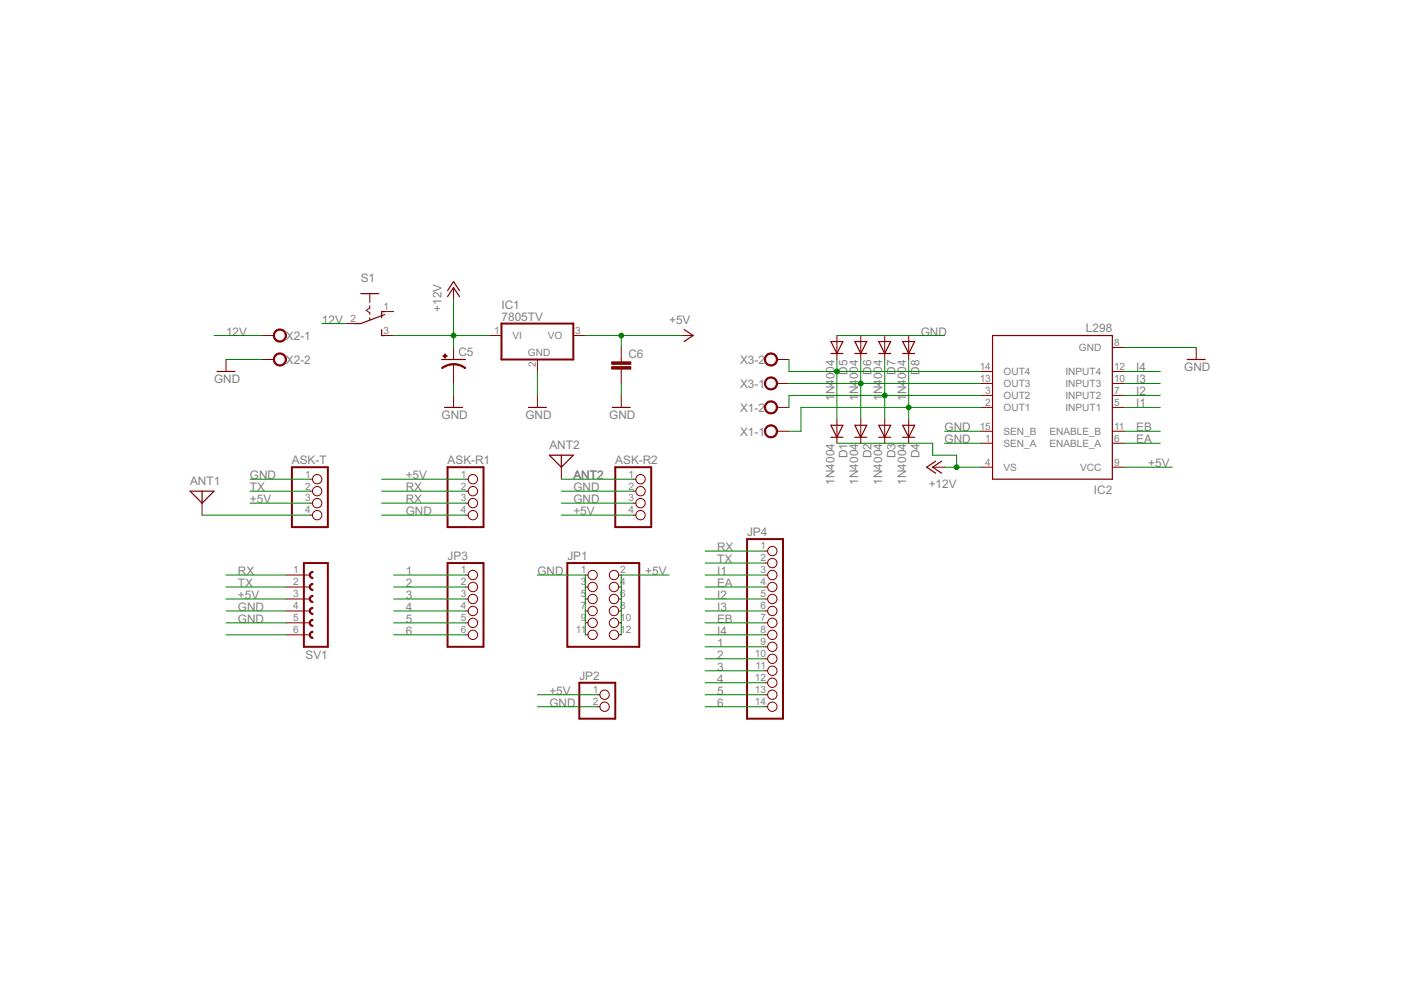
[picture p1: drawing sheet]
<svg xmlns="http://www.w3.org/2000/svg" width="297mm" height="210mm" viewBox="0 0 297 210" stroke-linecap="round" stroke-linejoin="round" font-family="sans-serif">
<g fill="#800000" stroke="#800000" stroke-width=".21">
<path d="M103.8 71.1h2.5z"/>
<path d="M113.9 76.2v2.6z"/>
<path d="M121.6 71.1h2.5z"/>
<path d="M78.4 62.3v1.9z"/>
<path d="M78.4 64.8v.5z"/>
<path d="M78.4 66.3v.4z"/>
<path d="M73.3 68.6h2.6z"/>
<path d="M80.9 71.1h2.6z"/>
<path d="M80.9 66.1h2.6z"/>
<path d="M78.4 67.3v.7z"/>
<path d="M77.6 65.8l.8-.5z"/>
<path d="M77.6 65.8l.8 .5z"/>
<path d="M177.4 88.9v2.5z"/>
<path d="M177.4 91.4v2.6z"/>
<path d="M65.7 101.6h.6z"/>
<path d="M65.7 104.1h.6z"/>
<path d="M65.7 106.7h.6z"/>
<path d="M65.7 109.2h.6z"/>
<path d="M42.8 106.7v2.5z"/>
<path d="M60.6 121.9h5.1z"/>
<path d="M60.6 124.5h5.1z"/>
<path d="M60.6 127h5.1z"/>
<path d="M60.6 129.5h5.1z"/>
<path d="M60.6 132.1h5.1z"/>
<path d="M60.6 134.6h5.1z"/>
<path d="M207.9 91.4h2.5z"/>
<path d="M207.9 78.8h2.5z"/>
<path d="M207.9 81.3h2.5z"/>
<path d="M235.8 78.8h2.6z"/>
<path d="M235.8 91.4h2.6z"/>
<path d="M235.8 81.3h2.6z"/>
<path d="M235.8 99.1h2.6z"/>
<path d="M235.8 73.7h2.6z"/>
<path d="M235.8 83.8h2.6z"/>
<path d="M235.8 94h2.6z"/>
<path d="M235.8 86.4h2.6z"/>
<path d="M207.9 99.1h2.5z"/>
<path d="M207.9 83.8h2.5z"/>
<path d="M207.9 86.4h2.5z"/>
<path d="M207.9 94h2.5z"/>
<path d="M47.9 76.2v2.6z"/>
<path d="M113.9 83.8v2.6z"/>
<path d="M96.2 83.8v2.6z"/>
<path d="M131.7 83.8v2.6z"/>
<path d="M144.4 71.1h2.6z"/>
<path d="M98.7 101.6h.6z"/>
<path d="M98.7 104.1h.6z"/>
<path d="M98.7 106.7h.6z"/>
<path d="M98.7 109.2h.6z"/>
<path d="M134.3 101.6h.5z"/>
<path d="M134.3 104.1h.5z"/>
<path d="M134.3 106.7h.5z"/>
<path d="M134.3 109.2h.5z"/>
<path d="M253.6 73.7v2.5z"/>
<path d="M197.7 99.1h2.6z"/>
<path d="M182.5 88.9v2.5z"/>
<path d="M182.5 91.4v2.6z"/>
<path d="M187.6 88.9v2.5z"/>
<path d="M187.6 91.4v2.6z"/>
<path d="M192.7 88.9v2.5z"/>
<path d="M192.7 91.4v2.6z"/>
<path d="M177.4 71.1v2.6z"/>
<path d="M177.4 73.7v2.5z"/>
<path d="M182.5 71.1v2.6z"/>
<path d="M182.5 73.7v2.5z"/>
<path d="M187.6 71.1v2.6z"/>
<path d="M187.6 73.7v2.5z"/>
<path d="M192.7 71.1v2.6z"/>
<path d="M192.7 73.7v2.5z"/>
<path d="M96.2 77.2v1.6z"/>
<path d="M96.2 73.7v2.5z"/>
<path d="M96.2 78.8v2.5z"/>
<path d="M131.7 73.7v2.5z"/>
<path d="M131.7 78.8v2.5z"/>
<path d="M131.7 78.3v.5z"/>
<path d="M131.7 76.2v.5z"/>
<path d="M96.2 61v2.5z"/>
<path d="M119 99.1v2.5z"/>
<path d="M124.1 121.9h.6z"/>
<path d="M131.2 121.9h.5z"/>
<path d="M124.1 124.5h.6z"/>
<path d="M131.2 124.5h.5z"/>
<path d="M124.1 127h.6z"/>
<path d="M131.2 127h.5z"/>
<path d="M124.1 129.5h.6z"/>
<path d="M131.2 129.5h.5z"/>
<path d="M124.1 132.1h.6z"/>
<path d="M131.2 132.1h.5z"/>
<path d="M124.1 134.6h.6z"/>
<path d="M131.2 134.6h.5z"/>
<path d="M98.7 121.9h.6z"/>
<path d="M98.7 124.5h.6z"/>
<path d="M98.7 127h.6z"/>
<path d="M98.7 129.5h.6z"/>
<path d="M98.7 132.1h.6z"/>
<path d="M98.7 134.6h.6z"/>
<path d="M162.2 116.8h.6z"/>
<path d="M162.2 119.4h.6z"/>
<path d="M162.2 121.9h.6z"/>
<path d="M162.2 124.5h.6z"/>
<path d="M162.2 127h.6z"/>
<path d="M162.2 129.5h.6z"/>
<path d="M162.2 132.1h.6z"/>
<path d="M162.2 134.6h.6z"/>
<path d="M162.2 137.1h.6z"/>
<path d="M162.2 139.7h.6z"/>
<path d="M162.2 142.2h.6z"/>
<path d="M162.2 144.8h.6z"/>
<path d="M162.2 147.3h.6z"/>
<path d="M162.2 149.8h.6z"/>
<path d="M55.5 71.1h2.6z"/>
<path d="M55.5 76.2h2.6z"/>
<path d="M164.7 91.4h2.6z"/>
<path d="M164.7 86.4h2.6z"/>
<path d="M164.7 81.3h2.6z"/>
<path d="M164.7 76.2h2.6z"/>
<path d="M126.6 147.3h.6z"/>
<path d="M126.6 149.8h.6z"/>
<path d="M65.8 126.4l.5-.2v.3a.51 .51 0 0 0-.5 .5 .51 .51 0 0 0 .5 .5v.3a.77 .77 0 0 1-.7-.5 .77 .77 0 0 1 .2-.9z" fill-rule="evenodd"/>
<path d="M65.8 123.9l.5-.2v.3a.51 .51 0 0 0-.5 .5 .51 .51 0 0 0 .5 .5v.2a.77 .77 0 0 1-.7-.4 .77 .77 0 0 1 .2-.9z" fill-rule="evenodd"/>
<path d="M65.8 121.4l.5-.2v.2a.51 .51 0 0 0-.5 .5 .51 .51 0 0 0 .5 .5v.3a.77 .77 0 0 1-.7-.5 .77 .77 0 0 1 .2-.8z" fill-rule="evenodd"/>
<path d="M65.8 131.5l.5-.2v.3a.51 .51 0 0 0-.5 .5 .51 .51 0 0 0 .5 .5v.2a.75 .75 0 0 1-.7-.4 .75 .75 0 0 1 .2-.9z" fill-rule="evenodd"/>
<path d="M65.8 129l.5-.2v.2a.51 .51 0 0 0-.5 .5 .51 .51 0 0 0 .5 .5v.3a.77 .77 0 0 1-.7-.5 .77 .77 0 0 1 .2-.8z" fill-rule="evenodd"/>
<path d="M65.8 134.1l.5-.3v.3a.51 .51 0 0 0-.5 .5 .51 .51 0 0 0 .5 .5v.3a.75 .75 0 0 1-.7-.5 .75 .75 0 0 1 .2-.8z" fill-rule="evenodd"/>
<path d="M96.2 77.1h.2a3.9 3.9 0 0 1 2.3 .9l-.1 .2-1.4-.7-1-.2z" fill-rule="evenodd"/>
<path d="M93.6 78l1.2-.7 1.4-.2v.3l-1.1 .1-1.3 .7z" fill-rule="evenodd"/>
<path d="M58.3 70.2a1.39 1.39 0 0 1 2.2 .2 1.39 1.39 0 0 1-.8 2.1 1.39 1.39 0 0 1-1.7-1.4h.2a1.14 1.14 0 0 1 1.7-.9 1.14 1.14 0 0 1 .1 1.9 1.14 1.14 0 0 1-1.8-.7v-.3h-.2z" fill-rule="evenodd"/>
<path d="M58.3 75.3a1.39 1.39 0 0 1 2.2 .2 1.39 1.39 0 0 1-.8 2.1 1.39 1.39 0 0 1-1.7-1.4h.2a1.14 1.14 0 0 1 1.7-.9 1.14 1.14 0 0 1 .1 1.9 1.14 1.14 0 0 1-1.8-.7v-.3h-.2z" fill-rule="evenodd"/>
<path d="M162.5 90.5a1.4 1.4 0 0 1 2.2 .2 1.4 1.4 0 0 1-.9 2.1 1.4 1.4 0 0 1-1.7-1.4h.2a1.14 1.14 0 0 1 1.7-.9 1.14 1.14 0 0 1 .1 1.9 1.14 1.14 0 0 1-1.8-.7v-.3h-.2z" fill-rule="evenodd"/>
<path d="M162.5 85.4a1.4 1.4 0 0 1 2.2 .2 1.4 1.4 0 0 1-.8 2.1 1.4 1.4 0 0 1-1.8-1.3h.2a1.14 1.14 0 0 1 1.7-1 1.14 1.14 0 0 1 .2 1.9 1.14 1.14 0 0 1-1.9-.6v-.3h-.2z" fill-rule="evenodd"/>
<path d="M162.5 80.3a1.4 1.4 0 0 1 2.2 .3 1.4 1.4 0 0 1-.8 2 1.4 1.4 0 0 1-1.8-1.3h.2a1.14 1.14 0 0 1 1.7-1 1.14 1.14 0 0 1 .2 2 1.14 1.14 0 0 1-1.9-.7v-.3h-.2z" fill-rule="evenodd"/>
<path d="M162.5 75.3a1.39 1.39 0 0 1 2.2 .2 1.39 1.39 0 0 1-.9 2.1 1.39 1.39 0 0 1-1.7-1.4h.2a1.14 1.14 0 0 1 1.7-.9 1.14 1.14 0 0 1 .2 1.9 1.14 1.14 0 0 1-1.9-.7v-.3h-.2z" fill-rule="evenodd"/>
</g>
<g fill="#800000" stroke="#800000" stroke-width=".42">
<path d="M106.3 76.2h15.3z"/>
<path d="M121.6 68.6v7.6z"/>
<path d="M106.3 68.6h15.3z"/>
<path d="M106.3 68.6v7.6z"/>
<path d="M61.9 111.8h7.6z"/>
<path d="M69.5 99.1v12.7z"/>
<path d="M61.9 99.1h7.6z"/>
<path d="M61.9 99.1v12.7z"/>
<path d="M64.4 119.4h5.1z"/>
<path d="M69.5 119.4v17.7z"/>
<path d="M64.4 119.4v17.7z"/>
<path d="M64.4 137.1h5.1z"/>
<path d="M94.9 111.8h7.6z"/>
<path d="M102.5 99.1v12.7z"/>
<path d="M94.9 99.1h7.6z"/>
<path d="M94.9 99.1v12.7z"/>
<path d="M130.5 111.8h7.6z"/>
<path d="M138.1 99.1v12.7z"/>
<path d="M130.5 99.1h7.6z"/>
<path d="M130.5 99.1v12.7z"/>
<path d="M120.3 137.1h15.2z"/>
<path d="M135.5 119.4v17.7z"/>
<path d="M120.3 119.4h15.2z"/>
<path d="M120.3 119.4v17.7z"/>
<path d="M94.9 137.1h7.6z"/>
<path d="M102.5 119.4v17.7z"/>
<path d="M94.9 119.4h7.6z"/>
<path d="M94.9 119.4v17.7z"/>
<path d="M158.4 152.4h7.6z"/>
<path d="M166 114.3v38.1z"/>
<path d="M158.4 114.3h7.6z"/>
<path d="M158.4 114.3v38.1z"/>
<path d="M122.8 152.4h7.7z"/>
<path d="M130.5 144.8v7.6z"/>
<path d="M122.8 144.8h7.7z"/>
<path d="M122.8 144.8v7.6z"/>
</g>
<g fill="#800000" stroke="#800000" stroke-width=".25">
<path d="M78.4 62.3h1.9z"/>
<path d="M76.5 62.3h1.9z"/>
<path d="M75.2 68.6h1.3z"/>
<path d="M76.5 68.6l5.1-1.9z"/>
<path d="M80.9 69.9v1.2z"/>
<path d="M80.9 71.1h.7z"/>
<path d="M80.9 66.1v1.2z"/>
<path d="M80.9 66.1h.7z"/>
<path d="M176.2 90.2l1.2 2.5z"/>
<path d="M178.7 90.2l-1.3 2.5z"/>
<path d="M177.4 92.7h1.3z"/>
<path d="M176.2 90.2h2.5z"/>
<path d="M176.2 92.7h1.2z"/>
<path d="M40.3 104.1h2.5z"/>
<path d="M45.4 104.1l-2.6 2.6z"/>
<path d="M40.3 104.1l2.5 2.6z"/>
<path d="M42.8 104.1v2.6z"/>
<path d="M42.8 104.1h2.6z"/>
<path d="M210.4 101.6h25.4z"/>
<path d="M210.4 71.1v30.5z"/>
<path d="M210.4 71.1h25.4z"/>
<path d="M235.8 71.1v30.5z"/>
<path d="M46 78.8h3.8z"/>
<path d="M112 86.4h3.8z"/>
<path d="M94.3 86.4h3.8z"/>
<path d="M129.8 86.4h3.8z"/>
<path d="M145.1 72.4l1.9-1.3z"/>
<path d="M145.1 69.9l1.9 1.2z"/>
<path d="M251.7 76.2h3.8z"/>
<path d="M197.7 99.1l1.9-1.3z"/>
<path d="M197.7 99.1l1.9 1.2z"/>
<path d="M196.5 99.1l1.9-1.3z"/>
<path d="M196.5 99.1l1.9 1.2z"/>
<path d="M181.3 90.2l1.2 2.5z"/>
<path d="M183.8 90.2l-1.3 2.5z"/>
<path d="M182.5 92.7h1.3z"/>
<path d="M181.3 90.2h2.5z"/>
<path d="M181.3 92.7h1.2z"/>
<path d="M186.3 90.2l1.3 2.5z"/>
<path d="M188.8 90.2l-1.2 2.5z"/>
<path d="M187.6 92.7h1.2z"/>
<path d="M186.3 90.2h2.5z"/>
<path d="M186.3 92.7h1.3z"/>
<path d="M191.4 90.2l1.3 2.5z"/>
<path d="M193.9 90.2l-1.2 2.5z"/>
<path d="M192.7 92.7h1.2z"/>
<path d="M191.4 90.2h2.5z"/>
<path d="M191.4 92.7h1.3z"/>
<path d="M176.2 72.4l1.2 2.6z"/>
<path d="M178.7 72.4l-1.3 2.6z"/>
<path d="M177.4 75h1.3z"/>
<path d="M176.2 72.4h2.5z"/>
<path d="M176.2 75h1.2z"/>
<path d="M181.3 72.4l1.2 2.6z"/>
<path d="M183.8 72.4l-1.3 2.6z"/>
<path d="M182.5 75h1.3z"/>
<path d="M181.3 72.4h2.5z"/>
<path d="M181.3 75h1.2z"/>
<path d="M186.3 72.4l1.3 2.6z"/>
<path d="M188.8 72.4l-1.2 2.6z"/>
<path d="M187.6 75h1.2z"/>
<path d="M186.3 72.4h2.5z"/>
<path d="M186.3 75h1.3z"/>
<path d="M191.4 72.4l1.3 2.6z"/>
<path d="M193.9 72.4l-1.2 2.6z"/>
<path d="M192.7 75h1.2z"/>
<path d="M191.4 72.4h2.5z"/>
<path d="M191.4 75h1.3z"/>
<path d="M93.6 76.2h5.1z"/>
<path d="M96.2 61l1.2 1.9z"/>
<path d="M96.2 61l-1.3 1.9z"/>
<path d="M96.2 59.7l1.2 1.9z"/>
<path d="M96.2 59.7l-1.3 1.9z"/>
<path d="M116.5 96.5h2.5z"/>
<path d="M121.6 96.5l-2.6 2.6z"/>
<path d="M116.5 96.5l2.5 2.6z"/>
<path d="M119 96.5v2.6z"/>
<path d="M119 96.5h2.6z"/>
</g>
<g fill="none" stroke="#800000" stroke-width=".21">
<circle cx="67.2" cy="104.1" r=".99"/>
<circle cx="67.2" cy="106.7" r=".99"/>
<circle cx="67.2" cy="109.2" r=".99"/>
<circle cx="67.2" cy="101.6" r=".99"/>
<circle cx="100.3" cy="106.7" r=".99"/>
<circle cx="100.3" cy="101.6" r=".99"/>
<circle cx="100.3" cy="104.1" r=".99"/>
<circle cx="100.3" cy="109.2" r=".99"/>
<circle cx="135.8" cy="109.2" r=".99"/>
<circle cx="135.8" cy="104.1" r=".99"/>
<circle cx="135.8" cy="106.7" r=".99"/>
<circle cx="135.8" cy="101.6" r=".99"/>
<circle cx="163.7" cy="116.8" r=".99"/>
<circle cx="163.7" cy="119.4" r=".99"/>
<circle cx="100.3" cy="127" r=".99"/>
<circle cx="100.3" cy="121.9" r=".99"/>
<circle cx="100.3" cy="124.5" r=".99"/>
<circle cx="100.3" cy="129.5" r=".99"/>
<circle cx="100.3" cy="132.1" r=".99"/>
<circle cx="100.3" cy="134.6" r=".99"/>
<circle cx="125.6" cy="134.6" r=".99"/>
<circle cx="125.6" cy="121.9" r=".99"/>
<circle cx="125.6" cy="127" r=".99"/>
<circle cx="125.6" cy="132.1" r=".99"/>
<circle cx="125.6" cy="124.5" r=".99"/>
<circle cx="125.6" cy="129.5" r=".99"/>
<circle cx="130.2" cy="134.6" r=".99"/>
<circle cx="130.2" cy="124.5" r=".99"/>
<circle cx="130.2" cy="132.1" r=".99"/>
<circle cx="130.2" cy="121.9" r=".99"/>
<circle cx="130.2" cy="129.5" r=".99"/>
<circle cx="130.2" cy="127" r=".99"/>
<circle cx="163.7" cy="121.9" r=".99"/>
<circle cx="163.7" cy="124.5" r=".99"/>
<circle cx="163.7" cy="134.6" r=".99"/>
<circle cx="163.7" cy="139.7" r=".99"/>
<circle cx="163.7" cy="127" r=".99"/>
<circle cx="163.7" cy="129.5" r=".99"/>
<circle cx="163.7" cy="137.1" r=".99"/>
<circle cx="163.7" cy="132.1" r=".99"/>
<circle cx="128.2" cy="149.8" r=".99"/>
<circle cx="128.2" cy="147.3" r=".99"/>
<circle cx="163.7" cy="144.8" r=".99"/>
<circle cx="163.7" cy="142.2" r=".99"/>
<circle cx="163.7" cy="149.8" r=".99"/>
<circle cx="163.7" cy="147.3" r=".99"/>
</g>
<g fill="#800000" stroke="#800000" stroke-width=".21">
<path d="M93.9 75.4h.9v.1h-.9z"/>
<path d="M94.3 75h.1v.9h-.1z"/>
<path d="M129.7 76.7h4.1v.5h-4.1z"/>
<path d="M129.7 77.7h4.1v.6h-4.1z"/>
</g>
<g fill="#008000" stroke="#008000" stroke-width=".21">
<path d="M96.2 71.1h7.6z"/>
<path d="M96.2 71.1v2.6z"/>
<path d="M83.5 71.1h12.7z"/>
<path d="M96.2 63.5v7.6z"/>
<path d="M202.8 99.1h5.1z"/>
<path d="M200.3 99.1h2.5z"/>
<path d="M177.4 94h5.1z"/>
<path d="M182.5 94h5.1z"/>
<path d="M187.6 94h5.1z"/>
<path d="M192.7 94h5z"/>
<path d="M197.7 94v2.5z"/>
<path d="M197.7 96.5h5.1z"/>
<path d="M202.8 96.5v2.6z"/>
<path d="M113.9 78.8v5z"/>
<path d="M96.2 81.3v2.5z"/>
<path d="M131.7 81.3v2.5z"/>
<path d="M53 101.6h12.7z"/>
<path d="M47.9 129.5h12.7z"/>
<path d="M47.9 132.1h12.7z"/>
<path d="M238.4 73.7h15.2z"/>
<path d="M200.3 91.4h7.6z"/>
<path d="M200.3 94h7.6z"/>
<path d="M177.4 71.1h5.1z"/>
<path d="M182.5 71.1h5.1z"/>
<path d="M187.6 71.1h5.1z"/>
<path d="M192.7 71.1h7.6z"/>
<path d="M119 106.7h15.3z"/>
<path d="M119 104.1h15.3z"/>
<path d="M80.9 109.2h17.8z"/>
<path d="M124.1 121.9v2.6z"/>
<path d="M124.1 124.5v2.5z"/>
<path d="M124.1 127v2.5z"/>
<path d="M124.1 129.5v2.6z"/>
<path d="M124.1 132.1v2.5z"/>
<path d="M113.9 121.9h10.2z"/>
<path d="M47.9 76.2h7.6z"/>
<path d="M113.9 149.8h12.7z"/>
<path d="M124.1 71.1h7.6z"/>
<path d="M131.7 71.1h12.7z"/>
<path d="M131.7 71.1v2.6z"/>
<path d="M53 106.7h12.7z"/>
<path d="M47.9 127h12.7z"/>
<path d="M238.4 99.1h10.1z"/>
<path d="M119 109.2h15.3z"/>
<path d="M80.9 101.6h17.8z"/>
<path d="M131.7 121.9v2.6z"/>
<path d="M131.7 124.5v2.5z"/>
<path d="M131.7 127v2.5z"/>
<path d="M131.7 129.5v2.6z"/>
<path d="M131.7 132.1v2.5z"/>
<path d="M131.7 121.9h10.2z"/>
<path d="M113.9 147.3h12.7z"/>
<path d="M42.8 109.2h22.9z"/>
<path d="M53 104.1h12.7z"/>
<path d="M47.9 124.5h12.7z"/>
<path d="M149.5 119.4h12.7z"/>
<path d="M47.9 121.9h12.7z"/>
<path d="M80.9 106.7h17.8z"/>
<path d="M80.9 104.1h17.8z"/>
<path d="M149.5 116.8h12.7z"/>
<path d="M47.9 134.6h12.7z"/>
<path d="M177.4 76.2v2.6z"/>
<path d="M177.4 78.8v10.1z"/>
<path d="M177.4 78.8h30.5z"/>
<path d="M167.3 76.2v2.6z"/>
<path d="M167.3 78.8h10.1z"/>
<path d="M182.5 76.2v5.1z"/>
<path d="M182.5 81.3v7.6z"/>
<path d="M182.5 81.3h25.4z"/>
<path d="M167.3 81.3h15.2z"/>
<path d="M187.6 76.2v7.6z"/>
<path d="M187.6 83.8v5.1z"/>
<path d="M187.6 83.8h20.3z"/>
<path d="M167.3 83.8h20.3z"/>
<path d="M167.3 83.8v2.6z"/>
<path d="M192.7 76.2v10.2z"/>
<path d="M192.7 86.4v2.5z"/>
<path d="M192.7 86.4h15.2z"/>
<path d="M169.8 86.4h22.9z"/>
<path d="M169.8 86.4v5z"/>
<path d="M167.3 91.4h2.5z"/>
<path d="M68.2 68.6h5.1z"/>
<path d="M45.4 71.1h10.1z"/>
<path d="M119 101.6h15.3z"/>
<path d="M83.5 121.9h15.2z"/>
<path d="M149.5 137.1h12.7z"/>
<path d="M83.5 124.5h15.2z"/>
<path d="M149.5 139.7h12.7z"/>
<path d="M83.5 127h15.2z"/>
<path d="M149.5 142.2h12.7z"/>
<path d="M83.5 129.5h15.2z"/>
<path d="M149.5 144.8h12.7z"/>
<path d="M83.5 132.1h15.2z"/>
<path d="M149.5 147.3h12.7z"/>
<path d="M83.5 134.6h15.2z"/>
<path d="M149.5 149.8h12.7z"/>
<path d="M149.5 121.9h12.7z"/>
<path d="M238.4 86.4h7.6z"/>
<path d="M238.4 83.8h7.6z"/>
<path d="M149.5 127h12.7z"/>
<path d="M238.4 81.3h7.6z"/>
<path d="M149.5 129.5h12.7z"/>
<path d="M238.4 78.8h7.6z"/>
<path d="M149.5 134.6h12.7z"/>
<path d="M238.4 94h7.6z"/>
<path d="M149.5 124.5h12.7z"/>
<path d="M238.4 91.4h7.6z"/>
<path d="M149.5 132.1h12.7z"/>
<circle cx="96.2" cy="71.1" r=".51"/>
<circle cx="202.8" cy="99.1" r=".51"/>
<circle cx="131.7" cy="71.1" r=".51"/>
<circle cx="177.4" cy="78.8" r=".51"/>
<circle cx="182.5" cy="81.3" r=".51"/>
<circle cx="187.6" cy="83.8" r=".51"/>
<circle cx="192.7" cy="86.4" r=".51"/>
</g>
<g font-size="2.8" fill="#808080">
<text x="76.5" y="59.7">S1</text>
<text x="106.3" y="65.4">IC1</text>
<text x="47.9" y="71.1">12V</text>
<text x="68.2" y="68.6">12V</text>
<text x="93.6" y="66.1" transform="rotate(-90 93.6 66.1)">+12V</text>
<text x="106.3" y="68">7805TV</text>
<text x="141.9" y="68.6">+5V</text>
<text x="195.2" y="71.1">GND</text>
<text x="230.2" y="70.4">L298</text>
<text x="60.6" y="72">X2-1</text>
<text x="60.6" y="77.1">X2-2</text>
<text x="97.2" y="75.6">C5</text>
<text x="133.2" y="75.8">C6</text>
<text x="156.9" y="77.1">X3-2</text>
<text x="45.4" y="81.3">GND</text>
<text x="156.9" y="82.2">X3-1</text>
<text x="176.9" y="83.6" transform="rotate(-90 176.9 83.6)">N4004</text>
<text x="179.7" y="79.4" transform="rotate(-90 179.7 79.4)">D5</text>
<text x="182" y="83.6" transform="rotate(-90 182 83.6)">N4004</text>
<text x="184.8" y="79.4" transform="rotate(-90 184.8 79.4)">D6</text>
<text x="187.1" y="83.6" transform="rotate(-90 187.1 83.6)">N4004</text>
<text x="189.8" y="79.4" transform="rotate(-90 189.8 79.4)">D7</text>
<text x="192.1" y="83.6" transform="rotate(-90 192.1 83.6)">N4004</text>
<text x="194.9" y="79.4" transform="rotate(-90 194.9 79.4)">D8</text>
<text x="240.9" y="83.8">I2</text>
<text x="240.9" y="81.3">I3</text>
<text x="240.9" y="78.8">I4</text>
<text x="251.1" y="78.8">GND</text>
<text x="93.6" y="88.9">GND</text>
<text x="111.4" y="88.9">GND</text>
<text x="129.2" y="88.9">GND</text>
<text x="156.9" y="87.3">X1-2</text>
<text x="176.9" y="85" transform="rotate(-90 176.9 85)">1</text>
<text x="182" y="85" transform="rotate(-90 182 85)">1</text>
<text x="187.1" y="85" transform="rotate(-90 187.1 85)">1</text>
<text x="192.1" y="85" transform="rotate(-90 192.1 85)">1</text>
<text x="240.9" y="86.4">I1</text>
<text x="116.5" y="95.3">ANT2</text>
<text x="156.9" y="92.3">X1-1</text>
<text x="200.3" y="91.4">GND</text>
<text x="200.3" y="94">GND</text>
<text x="240.9" y="94">EA</text>
<text x="240.9" y="91.4">EB</text>
<text x="53" y="101.6">GND</text>
<text x="61.9" y="98.4">ASK-T</text>
<text x="86" y="101.6">+5V</text>
<text x="94.9" y="98.4">ASK-R1</text>
<text x="121.6" y="101.6">ANT2</text>
<text x="130.5" y="98.4">ASK-R2</text>
<text x="179.7" y="97.2" transform="rotate(-90 179.7 97.2)">D1</text>
<text x="184.8" y="97.2" transform="rotate(-90 184.8 97.2)">D2</text>
<text x="189.8" y="97.2" transform="rotate(-90 189.8 97.2)">D3</text>
<text x="194.9" y="97.2" transform="rotate(-90 194.9 97.2)">D4</text>
<text x="243.5" y="99.1">+5V</text>
<text x="40.3" y="102.9">ANT1</text>
<text x="53" y="106.7">+5V</text>
<text x="53" y="104.1">TX</text>
<text x="86" y="106.7">RX</text>
<text x="86" y="104.1">RX</text>
<text x="121.6" y="106.7">GND</text>
<text x="121.6" y="104.1">GND</text>
<text x="176.9" y="102.8" transform="rotate(-90 176.9 102.8)">1N4004</text>
<text x="182" y="102.8" transform="rotate(-90 182 102.8)">1N4004</text>
<text x="187.1" y="102.8" transform="rotate(-90 187.1 102.8)">1N4004</text>
<text x="192.1" y="102.8" transform="rotate(-90 192.1 102.8)">1N4004</text>
<text x="196.9" y="103.4">+12V</text>
<text x="231.9" y="104.7">IC2</text>
<text x="86" y="109.2">GND</text>
<text x="121.6" y="109.2">+5V</text>
<text x="158.4" y="113.7">JP4</text>
<text x="94.9" y="118.7">JP3</text>
<text x="120.3" y="118.7">JP1</text>
<text x="152" y="119.4">TX</text>
<text x="152" y="116.8">RX</text>
<text x="50.5" y="124.5">TX</text>
<text x="50.5" y="121.9">RX</text>
<text x="86" y="121.9">1</text>
<text x="86" y="124.5">2</text>
<text x="113.9" y="121.9">GND</text>
<text x="136.8" y="121.9">+5V</text>
<text x="152" y="121.9">I1</text>
<text x="152" y="124.5">EA</text>
<text x="50.5" y="129.5">GND</text>
<text x="50.5" y="127">+5V</text>
<text x="86" y="127">3</text>
<text x="86" y="129.5">4</text>
<text x="152" y="127">I2</text>
<text x="152" y="129.5">I3</text>
<text x="50.5" y="132.1">GND</text>
<text x="86" y="132.1">5</text>
<text x="86" y="134.6">6</text>
<text x="152" y="137.1">1</text>
<text x="152" y="134.6">I4</text>
<text x="152" y="132.1">EB</text>
<text x="64.8" y="139.7">SV1</text>
<text x="152" y="139.7">2</text>
<text x="152" y="142.2">3</text>
<text x="116.5" y="149.8">GND</text>
<text x="116.5" y="147.3">+5V</text>
<text x="122.8" y="144.1">JP2</text>
<text x="152" y="144.8">4</text>
<text x="152" y="147.3">5</text>
<text x="152" y="149.8">6</text>
</g>
<g font-size="2.4" fill="#808080">
<text x="81.3" y="65.7">1</text>
<text x="74.3" y="68.2">2</text>
<text x="81.3" y="70.8">3</text>
<text x="104.8" y="70.8">1</text>
<text x="108.7" y="71.9">VI</text>
<text x="116.1" y="71.9">VO</text>
<text x="121.9" y="70.8">3</text>
<text x="111.9" y="75.5">GND</text>
<text x="113.6" y="77.8" transform="rotate(-90 113.6 77.8)">2</text>
<text x="228.7" y="74.4">GND</text>
<text x="236.2" y="73.3">8</text>
<text x="207.7" y="78.4">14</text>
<text x="207.7" y="80.9">13</text>
<text x="208.9" y="83.5">3</text>
<text x="212.8" y="79.5">OUT4</text>
<text x="212.8" y="82.1">OUT3</text>
<text x="225.9" y="79.5">INPUT4</text>
<text x="225.9" y="82.1">INPUT3</text>
<text x="236.2" y="78.4">12</text>
<text x="236.2" y="80.9">10</text>
<text x="236.2" y="83.5">7</text>
<text x="208.9" y="86">2</text>
<text x="212.8" y="84.6">OUT2</text>
<text x="212.8" y="87.1">OUT1</text>
<text x="225.9" y="84.6">INPUT2</text>
<text x="225.9" y="87.1">INPUT1</text>
<text x="236.2" y="86">5</text>
<text x="207.7" y="91.1">15</text>
<text x="208.9" y="93.6">1</text>
<text x="212.8" y="92.2">SEN_B</text>
<text x="212.8" y="94.7">SEN_A</text>
<text x="222.5" y="92.2">ENABLE_B</text>
<text x="222.5" y="94.7">ENABLE_A</text>
<text x="236.2" y="91.1">11</text>
<text x="236.2" y="93.6">6</text>
<text x="64.7" y="101.2">1</text>
<text x="97.7" y="101.2">1</text>
<text x="133.3" y="101.2">1</text>
<text x="208.9" y="98.7">4</text>
<text x="212.8" y="99.8">VS</text>
<text x="229" y="99.8">VCC</text>
<text x="236.2" y="98.7">9</text>
<text x="64.7" y="103.8">2</text>
<text x="64.7" y="106.3">3</text>
<text x="97.7" y="103.8">2</text>
<text x="97.7" y="106.3">3</text>
<text x="133.3" y="103.8">2</text>
<text x="133.3" y="106.3">3</text>
<text x="64.7" y="108.9">4</text>
<text x="97.7" y="108.9">4</text>
<text x="133.3" y="108.9">4</text>
<text x="161.2" y="116.5">1</text>
<text x="161.2" y="119">2</text>
<text x="62.2" y="121.6">1</text>
<text x="62.2" y="124.1">2</text>
<text x="97.7" y="121.6">1</text>
<text x="97.7" y="124.1">2</text>
<text x="123.1" y="121.6">1</text>
<text x="123.1" y="124.1">3</text>
<text x="131.5" y="121.6">2</text>
<text x="131.5" y="124.1">4</text>
<text x="161.2" y="121.6">3</text>
<text x="161.2" y="124.1">4</text>
<text x="62.2" y="126.6">3</text>
<text x="62.2" y="129.2">4</text>
<text x="62.2" y="131.7">5</text>
<text x="97.7" y="126.6">3</text>
<text x="97.7" y="129.2">4</text>
<text x="97.7" y="131.7">5</text>
<text x="123.1" y="126.6">5</text>
<text x="123.1" y="129.2">7</text>
<text x="123.1" y="131.7">9</text>
<text x="131.5" y="126.6">6</text>
<text x="131.5" y="129.2">8</text>
<text x="131.5" y="131.7">10</text>
<text x="161.2" y="126.6">5</text>
<text x="161.2" y="129.2">6</text>
<text x="161.2" y="131.7">7</text>
<text x="62.2" y="134.3">6</text>
<text x="97.7" y="134.3">6</text>
<text x="122.1" y="134.3">11</text>
<text x="131.5" y="134.3">12</text>
<text x="161.2" y="134.3">8</text>
<text x="161.2" y="136.8">9</text>
<text x="160" y="139.3">10</text>
<text x="160.2" y="141.9">11</text>
<text x="125.7" y="146.9">1</text>
<text x="125.7" y="149.5">2</text>
<text x="160" y="144.4">12</text>
<text x="160" y="146.9">13</text>
<text x="160" y="149.5">14</text>
</g>
</svg>
